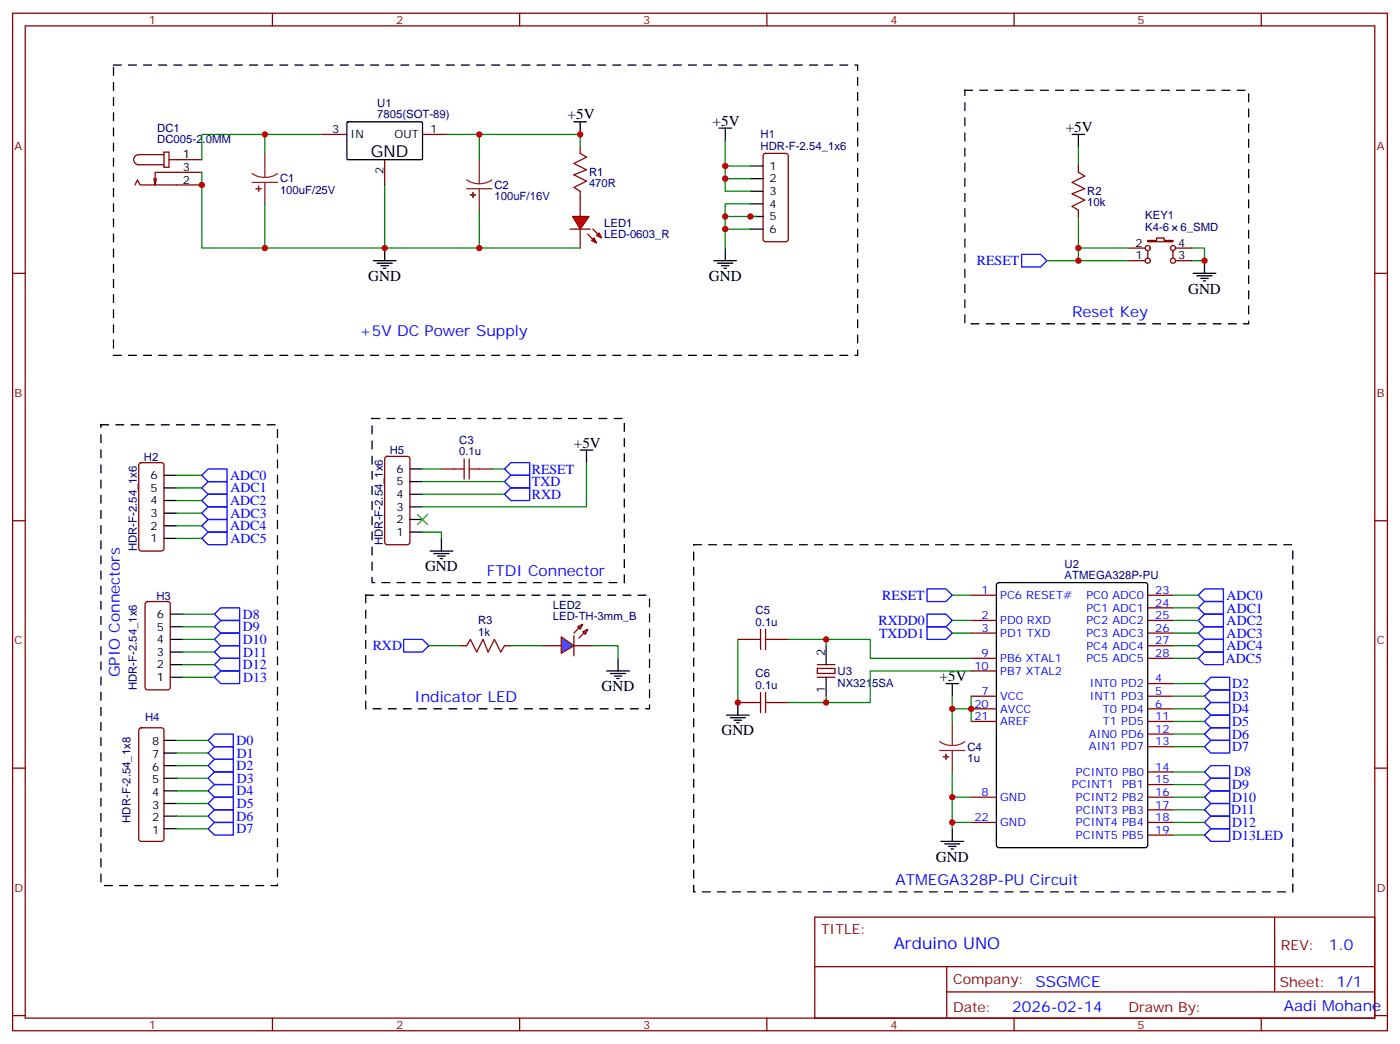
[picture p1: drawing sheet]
<svg xmlns="http://www.w3.org/2000/svg" width="392mm" height="292mm" viewBox="0 0 392 292" stroke-linecap="round" stroke-linejoin="round" font-family="sans-serif">
<g fill="none" stroke="#870000" stroke-width=".35">
<path d="M3.5 3.7h384.6v284.3h-384.6zM7.1 7.2h377.4v277.3h-377.4zM76.2 3.7v3.5M145.3 3.7v3.5M214.5 3.7v3.5M283.6 3.7v3.5M352.8 3.7v3.5M90 37.6h7M118.2 37.6h7M37.7 51.7l.8-1.4 .7 1.4h17.2M43.7 49.9l-.3 1.8M45.9 42.5h1.4v4.2h-1.4z"/>
<path d="M45.9 43.2h-7.1a1.41 1.41 0 0 0-1.4 1.4 1.41 1.41 0 0 0 1.4 1.4h7.1M47.3 44.6h9.1M56.4 48.2h-13v3.5l-.4-1.8M107.6 44.6v7.1M3.5 76.4h3.6M384.5 76.4h3.6M3.5 145.5h3.6M384.5 145.5h3.6M3.5 214.7h3.6M384.5 214.7h3.6M227.9 256.3h156.6v28.2h-156.6zM356.5 256.3v20.9"/>
<path d="M227.9 270.1h156.5M264.8 277.2h119.6M264.8 270.1v14.2M3.5 283.8h3.6M76.2 284.5v3.5M145.3 284.5v3.5M214.5 284.5v3.5M283.6 284.5v3.5M352.8 284.5v3.5M384.5 283.8h3.6"/>
</g>
<path d="M97.1 34.2l.3-.2 20.6 .1 .2 .3-.1 10.1-.3 .1h-20.6l-.2-.3z" fill="none" stroke="#000" stroke-width=".35"/>
<path d="M70.6 48.5l1.6 .8 1.9 .3M70.6 51h7M74.1 42.9v6.7M74.1 51v6M77.6 48.5l-1.7 .8-1.8 .3M130.5 50.3l1.7 .8 1.9 .2M130.5 52.7h7.1M134.1 44.6v6.7M134.1 52.7v6M137.6 50.3l-1.7 .8-1.8 .2" fill="none" stroke="#8c2424" stroke-width=".35"/>
<g fill="#8c2424" stroke="#8c2424" stroke-width=".35">
<path d="M71.6 52.7h1.4z"/>
<path d="M72.3 52l.1 1.4z"/>
<path d="M131.6 54.5h1.4z"/>
<path d="M132.3 53.8v1.4z"/>
</g>
<path d="M90 37.6h-33.6v7M125.2 37.6h37.1v3.5" fill="none" stroke="#008700" stroke-width=".35"/>
<g fill="#f00" stroke="#870000" stroke-width=".35">
<path d="M160.2 60.5h4.5l-2.4 3.5z"/>
<path d="M159.5 64h5.6z"/>
</g>
<g fill="#870000" stroke="#870000" stroke-width=".35">
<path d="M165.8 64l1.4 1.4z"/>
<path d="M164.4 65.4l1.4 1.5z"/>
</g>
<g fill="#f00" stroke="#870000" stroke-width=".35">
<path d="M166.9 65.8l.7-.7 .7 1.4z"/>
<path d="M165.5 67.2l.7-.7 .7 1.4z"/>
</g>
<g fill="none" stroke="#870000" stroke-width=".35">
<path d="M162.3 55.2v5.3M213.7 43.1l.4-.2h5.7l.6 .4 .1 23.6-.5 .6-5.9 .1-.6-.5-.1-23.5zM162.3 64v5.3M315.7 72.8h4.6M315.7 69.3h4.6M321 67.2h2.5v-.7h2.1v.7h2.5v.4h-7.1zM321 70v2.1M328.1 70v2.1M328.8 72.8h4.6M328.8 69.3h4.6M39 129.5l.5-.2h5.7l.6 .4 .1 23.6-.5 .6-5.9 .1-.6-.5-.1-23.5zM107.8 127.7l.5-.2h5.6l.7 .5 .1 23.5-.5 .7h-5.9l-.6-.4-.1-23.6z"/>
<path d="M123.5 131.1h3.5M134.1 131.1h3.5M40.8 168.3l.5-.2h5.6l.7 .4v23.6l-.4 .6-5.9 .1-.7-.5v-23.5zM151.7 180.4h5.3M160.5 180.4h5.3M39 203.6l.5-.2h5.7l.5 .2 .2 .5v30.3l-.3 .5-.4 .2h-5.7l-.5-.2-.2-.5v-30.3z"/>
<circle cx="321" cy="69.3" r=".71"/>
<circle cx="321" cy="72.8" r=".71"/>
<circle cx="328.1" cy="72.8" r=".71"/>
<circle cx="328.1" cy="69.3" r=".71"/>
</g>
<g fill="none" stroke="#008700" stroke-width=".35">
<path d="M74.1 37.6v5.3M134.1 37.6v7M202.8 39.3v14.1h7.1M56.4 48.2v21.1h105.9M74.1 57v12.3M107.6 51.7v17.6M134.1 58.7v10.6M202.8 49.9h7.1M202.8 46.4h7.1M209.9 57h-7.1v12.3M301.6 41.1v5.3M202.8 60.5h8.9"/>
<path d="M202.8 64h7.1M292.8 72.8h22.9M301.6 60.5v12.3M301.6 69.3h14.1M333.4 69.3h3.5v3.5h-3.5M49.4 136.3h7M49.4 132.8h7M49.4 139.9h7M118.2 131.1h5.3M118.2 134.6h22.9M118.2 138.1h22.9M137.6 131.1h3.5"/>
<path d="M164 129.3v12.3h-45.8M49.4 150.5h7M49.4 143.4h7M49.4 146.9h7M118.2 148.7h5.3v1.8M51.2 175.2h8.8M51.2 171.6h8.8M51.2 178.7h8.8M51.2 189.3h8.8M51.2 185.7h8.8M51.2 182.2h8.8M49.4 206.9h8.8"/>
<path d="M49.4 210.4h8.8M49.4 214h8.8M49.4 217.5h8.8M49.4 221h8.8M49.4 224.5h8.8M49.4 228.1h8.8M49.4 231.6h8.8"/>
</g>
<g fill="none" stroke="#000" stroke-width=".35">
<path d="M160.5 34h3.5M162.3 34v3.6M201.1 35.8h3.5M202.8 35.8v3.5M299.9 37.6h3.5M301.6 37.6v3.5M209.9 46.4h3.5M209.9 49.9h3.5M209.9 53.4h3.5M209.9 57h3.5M104.4 72.8h6.4M105.5 73.6h4.2"/>
<path d="M106.5 74.3h2.2M107.2 75h.7M107.6 69.3v3.5M199.7 72.8h6.3M200.7 73.6h4.3M201.8 74.3h2.1M202.5 75h.7M202.8 69.3v3.5M209.9 60.5h3.5M209.9 64h3.5M333.7 76.4h6.4M334.8 77.1h4.2"/>
<path d="M335.8 77.8h2.2M336.5 78.5h.8M336.9 72.8v3.6M45.9 139.9h3.5M45.9 136.3h3.5M45.9 132.8h3.5M114.7 138.1h3.5M114.7 134.6h3.5M114.7 131.1h3.5M162.3 125.8h3.5M164 125.8v3.5M45.9 150.5h3.5"/>
<path d="M45.9 146.9h3.5M45.9 143.4h3.5M114.7 148.7h3.5M114.7 145.2h3.5M114.7 141.6h3.5M120.3 154h6.3M121.4 154.7h4.2M122.4 155.4h2.1M123.1 156.1h.7M123.5 150.5v3.5M47.6 178.7h3.6M47.6 175.2h3.6"/>
<path d="M47.6 171.6h3.6M47.6 189.3h3.6M47.6 185.7h3.6M47.6 182.2h3.6M45.9 217.5h3.5M45.9 214h3.5M45.9 210.4h3.5M45.9 206.9h3.5M45.9 231.6h3.5M45.9 228.1h3.5M45.9 224.5h3.5M45.9 221h3.5"/>
</g>
<path d="M31.7 18.2h208.2v81.1h-208.2zM269.9 25.2h79.3v65.3h-79.3zM28.2 118.7h49.4v128.8h-49.4zM104.1 116.9h70.5v45.9h-70.5z" fill="none" stroke="#000" stroke-width=".35" stroke-dasharray="2.1 2.1"/>
<g fill="none" stroke="#00f" stroke-width=".35">
<path d="M285.8 71.1h5.2l1.8 1.7-1.8 1.8h-5.2zM56.4 132.8l1.8-1.7h5.3v3.5h-5.3zM56.4 136.3l1.8-1.7h5.3v3.5h-5.3zM56.4 139.9l1.8-1.8h5.3v3.5h-5.3zM141.1 131.1l1.8-1.8h5.3v3.5h-5.3zM141.1 134.6l1.8-1.8h5.3v3.5h-5.3zM141.1 138.1l1.8-1.8h5.3v3.6h-5.3zM56.4 143.4l1.8-1.8h5.3v3.6h-5.3zM56.4 146.9l1.8-1.7h5.3v3.5h-5.3zM56.4 150.5l1.8-1.8h5.3v3.5h-5.3zM60 171.6l1.7-1.7h5.3v3.5h-5.3zM60 175.2l1.7-1.8h5.3v3.5h-5.3z"/>
<path d="M60 178.7l1.7-1.8h5.3v3.5h-5.3zM112.9 178.7h5.3l1.7 1.7-1.7 1.8h-5.3zM60 182.2l1.7-1.8h5.3v3.6h-5.3zM61.7 184h5.3v3.5h-5.3l-1.7-1.8zM61.7 187.5h5.3v3.5h-5.3l-1.7-1.7zM58.2 206.9l1.8-1.8h5.3v3.6h-5.3zM58.2 210.4l1.8-1.7h5.3v3.5h-5.3zM58.2 214l1.8-1.8h5.3v3.5h-5.3zM58.2 217.5l1.8-1.8h5.3v3.6h-5.3zM58.2 221l1.8-1.7h5.3v3.5h-5.3zM58.2 224.5l1.8-1.7h5.3v3.5h-5.3zM58.2 228.1l1.8-1.8h5.3v3.5h-5.3z"/>
<path d="M58.2 231.6l1.8-1.8h5.3v3.6h-5.3z"/>
</g>
<path d="M127 131.1h2.8M129.8 128.2v5.7M131.2 131.1h2.9M131.2 128.2v5.7" fill="none" stroke="#a10000" stroke-width=".35"/>
<path d="M116.8 143.8l2.8 2.8M119.6 143.8l-2.8 2.8" fill="none" stroke="#3c3" stroke-width=".35"/>
<g fill="#09f" stroke="#870000" stroke-width=".35">
<path d="M163 176.6l1.4-.7-.7 1.4z"/>
<path d="M161.6 175.2l1.4-.8-.7 1.5z"/>
</g>
<g fill="#870000" stroke="#870000" stroke-width=".35">
<path d="M161.9 178.3l1.4-1.4z"/>
<path d="M160.5 176.9l1.4-1.4z"/>
</g>
<path d="M160.5 177.6v5.7z" fill="#f00" stroke="#870000" stroke-width=".35"/>
<path d="M157 178l3.5 2.4-3.5 2.2z" fill="#09f" stroke="#870000" stroke-width=".35"/>
<g fill="none" stroke="#000" stroke-width=".35">
<path d="M278.9 163l.5-.2h40.9l.7 .4v73l-.4 .6-41.2 .1-.7-.5v-72.9zM169.7 187.5h6.3M170.7 188.2h4.3M171.8 188.9h2.1M172.5 189.6h.7M172.9 184v3.5M203.2 199.8h6.3M206.4 196.3v3.5M231.1 180.4v5.3M231.1 189.3v5.3M264.6 191h3.5M266.3 191v3.6"/>
<path d="M204.3 200.6h4.2M205.3 201.3h2.1M206 202h.7M263.2 235.1h6.3M264.2 235.8h4.3M265.3 236.5h2.1M266 237.2h.7M266.3 231.6v3.5"/>
</g>
<g fill="none" stroke="#008700" stroke-width=".35">
<path d="M206.4 178.7v17.6M220.5 178.7h10.6v1.7M231.1 178.7h12.3v5.3h28.2M266.3 166.3h5.3M266.3 173.4h5.3M266.3 176.9h5.3M328.1 166.3h7M328.1 173.4h7M328.1 176.9h7M328.1 169.9h7M119.9 180.4h8.9M142.9 180.4h8.8"/>
<path d="M165.8 180.4h7.1v3.6M231.1 194.6v1.7h-10.6M266.3 198.1h5.3M266.3 194.6v7M271.6 187.5h-28.2v8.8h-12.3M271.6 194.6v7M328.1 180.4h7M328.1 198.1h8.8M328.1 194.6h8.8M328.1 191h8.8M328.1 184h7M266.3 215.7v15.9"/>
<path d="M328.1 208.7h8.8M328.1 205.1h8.8M328.1 201.6h8.8M328.1 215.7h8.8M328.1 219.3h8.8M266.3 222.8h5.3M266.3 229.8h5.3M328.1 222.8h8.8M328.1 229.8h8.8M328.1 226.3h8.8M328.1 233.4h8.8"/>
</g>
<path d="M194 152.2h167.6v97h-167.6zM102.3 166.3h79.4v31.8h-79.4z" fill="none" stroke="#000" stroke-width=".35" stroke-dasharray="2.1 2.1"/>
<g fill="none" stroke="#870000" stroke-width=".35">
<path d="M162.3 41.1v1.8M162.3 53.4v1.8M301.6 46.4v1.8M301.6 58.7v1.8M206.4 178.7h3.5M217 178.7h3.5M271.6 166.3h7.1M271.6 173.4h7.1M271.6 176.9h7.1M321 166.3h7.1M321 173.4h7.1M321 176.9h7.1"/>
<path d="M321 169.9h7.1M128.8 180.4h1.7M141.1 180.4h1.8M206.4 196.3h3.5M217 196.3h3.5M228.6 186.8h4.9v1.4h-4.9zM271.6 194.6h7.1M271.6 198.1h7.1M271.6 184h7.1M271.6 187.5h7.1M321 191h7.1M321 194.6h7.1"/>
<path d="M321 198.1h7.1M321 184h7.1M321 180.4h7.1M271.6 201.6h7.1M321 201.6h7.1M321 205.1h7.1M321 208.7h7.1M321 215.7h7.1M321 219.3h7.1M271.6 222.8h7.1M271.6 229.8h7.1M321 222.8h7.1"/>
<path d="M321 226.3h7.1M321 229.8h7.1M321 233.4h7.1"/>
</g>
<g fill="none" stroke="#00f" stroke-width=".35">
<path d="M259.3 164.6h5.3l1.7 1.7-1.7 1.8h-5.3zM259.3 171.6h5.3l1.7 1.8-1.7 1.8h-5.3zM259.3 175.2h5.3l1.7 1.7-1.7 1.8h-5.3zM335.1 169.9l1.8-1.8h5.3v3.5h-5.3zM335.1 173.4l1.8-1.8h5.3v3.6h-5.3zM335.1 166.3l1.8-1.7h5.3v3.5h-5.3zM335.1 176.9l1.8-1.7h5.3v3.5h-5.3zM335.1 180.4l1.8-1.7h5.3v3.5h-5.3zM335.1 184l1.8-1.8h5.3v3.5h-5.3zM336.9 191l1.8-1.7h5.3v3.5h-5.3zM336.9 198.1l1.8-1.8h5.3v3.5h-5.3zM338.7 192.8h5.3v3.5h-5.3l-1.8-1.7z"/>
<path d="M336.9 201.6l1.8-1.8h5.3v3.6h-5.3zM336.9 215.7l1.8-1.7h5.3v3.5h-5.3zM336.9 219.3l1.8-1.8h5.3v3.5h-5.3zM338.7 203.4h5.3v3.5h-5.3l-1.8-1.8zM338.7 206.9h5.3v3.5h-5.3l-1.8-1.7zM336.9 222.8l1.8-1.8h5.3v3.5h-5.3zM336.9 229.8l1.8-1.7h5.3v3.5h-5.3zM336.9 233.4l1.8-1.8h5.3v3.5h-5.3zM338.7 224.5h5.3v3.6h-5.3l-1.8-1.8z"/>
</g>
<path d="M262.8 207.3l1.7 .8 1.8 .2M262.8 209.7h7.1M266.3 201.6v6.7M266.3 209.7v6M269.9 207.3l-1.7 .8-1.9 .2" fill="none" stroke="#8c2424" stroke-width=".35"/>
<g fill="#8c2424" stroke="#8c2424" stroke-width=".35">
<path d="M263.9 211.5h1.4z"/>
<path d="M264.6 210.8v1.4z"/>
</g>
<path d="M162.3 42.9l1.7 1-3.5 1.8 3.5 1.7-3.5 1.5 3.5 1.7-3.5 1.8 1.8 1M301.6 48.2l1.8 1-3.5 1.8 3.5 1.7-3.5 1.5 3.5 1.7-3.5 1.8 1.7 1M209.9 178.7h2.8M212.7 175.9v5.6M214.1 178.7h2.9M214.1 175.9v5.6M130.5 180.4l1.1-1.7 1.7 3.5 1.8-3.5 1.4 3.5 1.8-3.5 1.8 3.5 1-1.8M209.9 196.3h2.8M212.7 193.5v5.6M214.1 193.5v5.6M214.1 196.3h2.9" fill="none" stroke="#a10000" stroke-width=".35"/>
<path d="M228.6 185.7h4.9M228.6 189.3h4.9" fill="none" stroke="#871200" stroke-width=".35"/>
<g fill="#c00">
<circle cx="56.4" cy="51.7" r=".88"/>
<circle cx="74.1" cy="37.6" r=".88"/>
<circle cx="74.1" cy="69.3" r=".88"/>
<circle cx="134.1" cy="69.3" r=".88"/>
<circle cx="134.1" cy="37.6" r=".88"/>
<circle cx="107.6" cy="69.3" r=".88"/>
<circle cx="162.3" cy="37.6" r=".88"/>
<circle cx="202.8" cy="49.9" r=".88"/>
<circle cx="202.8" cy="46.4" r=".88"/>
<circle cx="202.8" cy="60.5" r=".88"/>
<circle cx="209.9" cy="60.5" r=".88"/>
<circle cx="202.8" cy="64" r=".88"/>
<circle cx="301.6" cy="72.8" r=".88"/>
<circle cx="301.6" cy="69.3" r=".88"/>
<circle cx="336.9" cy="72.8" r=".88"/>
<circle cx="271.6" cy="198.1" r=".88"/>
<circle cx="266.3" cy="198.1" r=".88"/>
<circle cx="266.3" cy="222.8" r=".88"/>
<circle cx="266.3" cy="229.8" r=".88"/>
<circle cx="231.1" cy="178.7" r=".88"/>
<circle cx="231.1" cy="196.3" r=".88"/>
<circle cx="206.4" cy="196.3" r=".88"/>
</g>
<text font-size="4.6" x="103.7" y="43.9">GND</text>
<text font-size="4.6" fill="#00f" x="250" y="265.3">Arduino UNO</text>
<g font-size="4.2">
<text x="158.7" y="33.3">+5V</text>
<text x="199.3" y="35.1">+5V</text>
<text x="298.1" y="36.9">+5V</text>
<text x="103" y="78.5">GND</text>
<text x="198.3" y="78.5">GND</text>
<text x="332.3" y="82">GND</text>
<text x="160.5" y="125.1">+5V</text>
<text x="118.9" y="159.6">GND</text>
<text x="262.8" y="190.3">+5V</text>
<text x="168.3" y="193.1">GND</text>
<text x="201.8" y="205.5">GND</text>
<text x="261.8" y="240.8">GND</text>
</g>
<g font-size="4.2" fill="#00f">
<text x="299.9" y="88.7">Reset Key</text>
<text x="100.5" y="94">+5V DC Power Supply</text>
<text x="136.1" y="160.9">FTDI Connector</text>
<text x="33.5" y="189.3" transform="rotate(-90 33.5 189.3)">GPIO Connectors</text>
<text x="115.9" y="196.2">Indicator LED</text>
<text x="250.5" y="247.4">ATMEGA328P-PU Circuit</text>
<text x="371.7" y="265.6">1.0</text>
<text x="289.6" y="275.7">SSGMCE</text>
<text x="283.1" y="282.9">2026-02-14</text>
<text x="359.1" y="282.6">Aadi Mohane</text>
</g>
<g font-size="3.9" fill="#00f">
<text x="273.2" y="74.1">RESET</text>
<text x="64.4" y="134.1">ADC0</text>
<text x="64.5" y="137.6">ADC1</text>
<text x="148.8" y="132.4">RESET</text>
<text x="148.8" y="135.9">TXD</text>
<text x="64.4" y="141.1">ADC2</text>
<text x="148.8" y="139.5">RXD</text>
<text x="64.4" y="148.2">ADC4</text>
<text x="64.5" y="144.7">ADC3</text>
<text x="64.5" y="151.7">ADC5</text>
<text x="246.8" y="167.6">RESET</text>
<text x="343.1" y="167.6">ADC0</text>
<text x="67.9" y="172.9">D8</text>
<text x="343.1" y="171.2">ADC1</text>
<text x="67.9" y="176.4">D9</text>
<text x="67.9" y="180">D10</text>
<text x="245.7" y="174.6">RXDD0</text>
<text x="245.9" y="178.2">TXDD1</text>
<text x="343.1" y="174.7">ADC2</text>
<text x="343.1" y="178.3">ADC3</text>
<text x="68" y="183.5">D11</text>
<text x="104.3" y="181.6">RXD</text>
<text x="342.9" y="185.2">ADC5</text>
<text x="343" y="181.7">ADC4</text>
<text x="67.9" y="187">D12</text>
<text x="68" y="190.5">D13</text>
<text x="344.7" y="192.3">D2</text>
<text x="344.7" y="195.8">D3</text>
<text x="344.7" y="199.3">D4</text>
<text x="344.7" y="202.9">D5</text>
<text x="66.2" y="208.2">D0</text>
<text x="344.7" y="206.4">D6</text>
<text x="344.7" y="209.9">D7</text>
<text x="66.2" y="215.2">D2</text>
<text x="66.3" y="211.7">D1</text>
<text x="66.3" y="218.8">D3</text>
<text x="344.7" y="220.5">D9</text>
<text x="345.2" y="217">D8</text>
<text x="66.2" y="222.3">D4</text>
<text x="66.3" y="225.8">D5</text>
<text x="344.3" y="227.6">D11</text>
<text x="344.7" y="224">D10</text>
<text x="66.2" y="229.3">D6</text>
<text x="66.2" y="232.9">D7</text>
<text x="344.7" y="231.1">D12</text>
<text x="344.7" y="234.6">D13LED</text>
</g>
<g font-size="3.9" fill="#800">
<text x="229.7" y="260.9">TITLE:</text>
<text x="358.3" y="265.6">REV:</text>
<text x="266.6" y="275.1">Company:</text>
<text x="357.9" y="275.7">Sheet: 1/1</text>
<text x="266.6" y="282.8">Date:</text>
<text x="315.6" y="282.8">Drawn By:</text>
</g>
<g font-size="3.2" fill="#800">
<text x="41.6" y="6.7">1</text>
<text x="110.8" y="6.7">2</text>
<text x="179.9" y="6.7">3</text>
<text x="249.1" y="6.7">4</text>
<text x="318.2" y="6.7">5</text>
<text x="4.1" y="41.8">A</text>
<text x="385.1" y="41.8">A</text>
<text x="4.1" y="110.9">B</text>
<text x="385.1" y="110.9">B</text>
<text x="4.1" y="180.1">C</text>
<text x="385.1" y="180.1">C</text>
<text x="4.1" y="249.2">D</text>
<text x="385.1" y="249.2">D</text>
<text x="41.6" y="287.5">1</text>
<text x="110.8" y="287.5">2</text>
<text x="179.9" y="287.5">3</text>
<text x="249.1" y="287.5">4</text>
<text x="318.2" y="287.5">5</text>
</g>
<g font-size="3.2" fill="#000080">
<text x="105.5" y="29.8">U1</text>
<text x="105.5" y="33">7805(SOT-89)</text>
<text x="44" y="40">DC005-2.0MM</text>
<text x="44" y="36.9">DC1</text>
<text x="212.7" y="41.8">HDR-F-2.54_1x6</text>
<text x="212.7" y="38.6">H1</text>
<text x="78.3" y="51">C1</text>
<text x="138.3" y="52.7">C2</text>
<text x="164.7" y="52.4">470R</text>
<text x="164.7" y="49.2">R1</text>
<text x="78.3" y="54.2">100uF/25V</text>
<text x="138.3" y="55.9">100uF/16V</text>
<text x="304.1" y="57.7">10k</text>
<text x="304.1" y="54.5">R2</text>
<text x="169" y="63.3">LED1</text>
<text x="320.3" y="64.5">K4-6</text>
<text x="320.3" y="61.3">KEY1</text>
<text x="330.2" y="64.5">6_SMD</text>
<text x="169" y="66.5">LED-0603_R</text>
<text x="128.4" y="124.1">C3</text>
<text x="40.2" y="128.7">H2</text>
<text x="109" y="127">H5</text>
<text x="128.4" y="127.2">0.1u</text>
<text x="38.3" y="154.1" transform="rotate(-90 38.3 154.1)">HDR-F-2.54_1x6</text>
<text x="107" y="152.3" transform="rotate(-90 107 152.3)">HDR-F-2.54_1x6</text>
<text x="297.8" y="161.7">ATMEGA328P-PU</text>
<text x="297.8" y="158.6">U2</text>
<text x="43.8" y="167.5">H3</text>
<text x="154.6" y="173.4">LED-TH-3mm_B</text>
<text x="154.6" y="170.3">LED2</text>
<text x="211.3" y="171.6">C5</text>
<text x="133.7" y="177.6">1k</text>
<text x="133.7" y="174.4">R3</text>
<text x="211.3" y="174.8">0.1u</text>
<text x="211.3" y="189.2">C6</text>
<text x="234.2" y="191.9">NX3215SA</text>
<text x="234.2" y="188.7">U3</text>
<text x="38.3" y="192.9" transform="rotate(-90 38.3 192.9)">HDR-F-2.54_1x6</text>
<text x="211.3" y="192.4">0.1u</text>
<text x="40.6" y="201.6">H4</text>
<text x="270.6" y="209.8">C4</text>
<text x="270.6" y="213">1u</text>
<text x="36.5" y="229.9" transform="rotate(-90 36.5 229.9)">HDR-F-2.54_1x8</text>
</g>
<g font-size="3.2">
<text x="92.9" y="37.2">3</text>
<text x="98.1" y="38.6">IN</text>
<text x="110.3" y="38.6">OUT</text>
<text x="120.3" y="37.2">1</text>
<text x="51.2" y="47.8">3</text>
<text x="51.2" y="44.3">1</text>
<text x="215.2" y="47.4">1</text>
<text x="51.2" y="51.3">2</text>
<text x="107.2" y="48.8" transform="rotate(-90 107.2 48.8)">2</text>
<text x="215.2" y="51">2</text>
<text x="215.2" y="54.5">3</text>
<text x="215.2" y="58">4</text>
<text x="215.2" y="61.6">5</text>
<text x="215.2" y="65.1">6</text>
<text x="317.6" y="69">2</text>
<text x="329.5" y="69">4</text>
<text x="317.6" y="72.5">1</text>
<text x="329.5" y="72.5">3</text>
<text x="42.1" y="137.4">5</text>
<text x="42.1" y="133.9">6</text>
<text x="110.9" y="135.6">5</text>
<text x="110.9" y="132.1">6</text>
<text x="42.1" y="140.9">4</text>
<text x="110.9" y="142.7">3</text>
<text x="110.9" y="139.2">4</text>
<text x="42.1" y="148">2</text>
<text x="42.1" y="144.5">3</text>
<text x="110.9" y="149.8">1</text>
<text x="110.9" y="146.2">2</text>
<text x="42.1" y="151.5">1</text>
<text x="43.8" y="172.7">6</text>
<text x="43.8" y="179.7">4</text>
<text x="43.8" y="176.2">5</text>
<text x="43.8" y="183.3">3</text>
<text x="230.7" y="183.3" transform="rotate(-90 230.7 183.3)">2</text>
<text x="43.8" y="190.3">1</text>
<text x="43.8" y="186.8">2</text>
<text x="230.7" y="193.8" transform="rotate(-90 230.7 193.8)">1</text>
<text x="42.5" y="208.3">8</text>
<text x="42.5" y="215.4">6</text>
<text x="42.5" y="211.8">7</text>
<text x="42.5" y="218.9">5</text>
<text x="42.5" y="226">3</text>
<text x="42.5" y="222.4">4</text>
<text x="42.5" y="233">1</text>
<text x="42.5" y="229.5">2</text>
</g>
<g font-size="3.2" fill="#00f">
<text x="274.6" y="166">1</text>
<text x="279.8" y="167.4">PC6 RESET#</text>
<text x="303.9" y="167.4">PC0 ADC0</text>
<text x="323.1" y="166">23</text>
<text x="274.6" y="173">2</text>
<text x="303.9" y="170.9">PC1 ADC1</text>
<text x="323.1" y="169.5">24</text>
<text x="323.1" y="173">25</text>
<text x="274.6" y="176.6">3</text>
<text x="279.8" y="174.4">PD0 RXD</text>
<text x="279.8" y="178">PD1 TXD</text>
<text x="303.9" y="174.4">PC2 ADC2</text>
<text x="303.9" y="178">PC3 ADC3</text>
<text x="323.1" y="176.6">26</text>
<text x="274.6" y="183.6">9</text>
<text x="279.8" y="185">PB6 XTAL1</text>
<text x="303.9" y="181.5">PC4 ADC4</text>
<text x="303.9" y="185">PC5 ADC5</text>
<text x="323.1" y="180.1">27</text>
<text x="323.1" y="183.6">28</text>
<text x="272.5" y="187.1">10</text>
<text x="279.8" y="188.6">PB7 XTAL2</text>
<text x="323.1" y="190.7">4</text>
<text x="272.5" y="197.7">20</text>
<text x="274.6" y="194.2">7</text>
<text x="279.8" y="195.6">VCC</text>
<text x="304.8" y="192.1">INT0 PD2</text>
<text x="304.8" y="195.6">INT1 PD3</text>
<text x="323.1" y="194.2">5</text>
<text x="323.1" y="197.7">6</text>
<text x="272.5" y="201.3">21</text>
<text x="279.8" y="199.1">AVCC</text>
<text x="279.8" y="202.7">AREF</text>
<text x="308.5" y="199.1">T0 PD4</text>
<text x="308.5" y="202.7">T1 PD5</text>
<text x="323.1" y="201.3">11</text>
<text x="304.6" y="206.2">AIN0 PD6</text>
<text x="304.6" y="209.7">AIN1 PD7</text>
<text x="323.1" y="204.8">12</text>
<text x="323.1" y="208.3">13</text>
<text x="323.1" y="215.4">14</text>
<text x="299.8" y="220.3">PCINT1</text>
<text x="300.9" y="216.8">PCINT0 PB0</text>
<text x="313.9" y="220.3">PB1</text>
<text x="323.1" y="218.9">15</text>
<text x="274.6" y="222.4">8</text>
<text x="279.8" y="223.8">GND</text>
<text x="300.9" y="223.8">PCINT2 PB2</text>
<text x="300.9" y="227.4">PCINT3 PB3</text>
<text x="323.1" y="222.4">16</text>
<text x="323.1" y="226">17</text>
<text x="272.5" y="229.5">22</text>
<text x="279.8" y="230.9">GND</text>
<text x="300.9" y="230.9">PCINT4 PB4</text>
<text x="323.1" y="229.5">18</text>
<text x="323.1" y="233">19</text>
<text x="300.9" y="234.4">PCINT5 PB5</text>
</g>
</svg>
